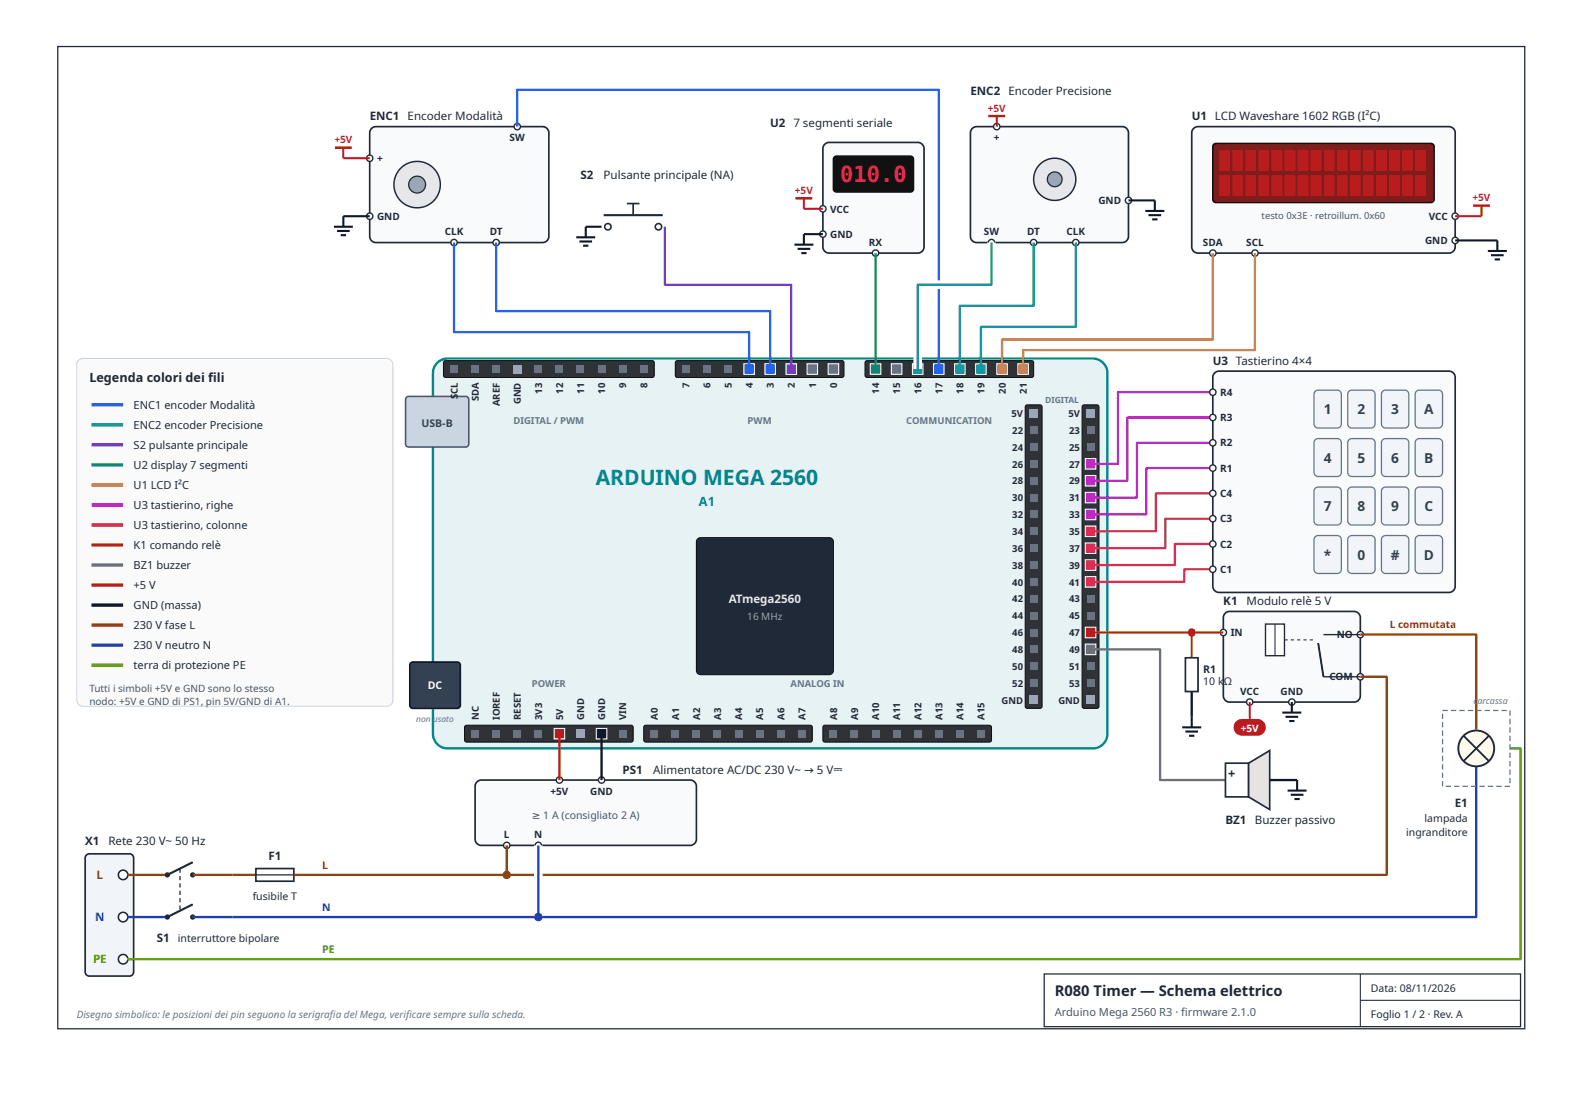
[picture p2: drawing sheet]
<svg xmlns="http://www.w3.org/2000/svg" width="297mm" height="210mm" viewBox="0 0 297 210" stroke-linecap="round" stroke-linejoin="round" font-family="sans-serif">
<path d="M10.8 8.7h275.5v184.4h-275.5z" fill="none" stroke="#1f2937" stroke-width=".24"/>
<path d="M82.1 68.1l.9-.6 1.1-.2h121a2.77 2.77 0 0 1 2.8 2.8v67.6a2.77 2.77 0 0 1-2.8 2.8h-121a2.77 2.77 0 0 1-2.8-2.8v-67.6l.2-1.1z" fill="#e6f2f3"/>
<path d="M82.1 68.1l.9-.6 1.1-.2h121a2.77 2.77 0 0 1 2.8 2.8v67.6a2.77 2.77 0 0 1-2.8 2.8h-121a2.77 2.77 0 0 1-2.8-2.8v-67.6l.2-1.1z" fill="none" stroke="#00878f" stroke-width=".44"/>
<path d="M76.3 74.6l.4-.2h10.7a.59 .59 0 0 1 .6 .6v8.3a.59 .59 0 0 1-.6 .6h-10.7a.59 .59 0 0 1-.6-.6v-8.3z" fill="#cbd5e1"/>
<path d="M76.3 74.6l.4-.2h10.7a.59 .59 0 0 1 .6 .6v8.3a.59 .59 0 0 1-.6 .6h-10.7a.59 .59 0 0 1-.6-.6v-8.3z" fill="none" stroke="#475569" stroke-width=".3"/>
<path d="M77.1 124.5l.4-.2h8.3a.59 .59 0 0 1 .6 .6v7.5a.59 .59 0 0 1-.6 .6h-8.3a.59 .59 0 0 1-.6-.6v-7.5z" fill="#334155"/>
<path d="M77.1 124.5l.4-.2h8.3a.59 .59 0 0 1 .6 .6v7.5a.59 .59 0 0 1-.6 .6h-8.3a.59 .59 0 0 1-.6-.6v-7.5z" fill="none" stroke="#0f172a" stroke-width=".3"/>
<path d="M131 101.2l.5-.3h24.2a.79 .79 0 0 1 .8 .8v24.2a.79 .79 0 0 1-.8 .8h-24.2a.79 .79 0 0 1-.8-.8v-24.2z" fill="#1f2937"/>
<path d="M131 101.2l.5-.3h24.2a.79 .79 0 0 1 .8 .8v24.2a.79 .79 0 0 1-.8 .8h-24.2a.79 .79 0 0 1-.8-.8v-24.2z" fill="none" stroke="#111" stroke-width=".2"/>
<path d="M83.4 67.8l.3-.1h38.7l.4 .3v2.5l-.1 .2-.3 .2h-38.7l-.3-.2-.1-.2v-2.4z" fill="#2f3337"/>
<path d="M83.4 67.8l.3-.1h38.7l.4 .3v2.5l-.1 .2-.3 .2h-38.7l-.3-.2-.1-.2v-2.4z" fill="none" stroke="#111" stroke-width=".2"/>
<path d="M126.9 67.8l.3-.1h30.9l.3 .3v2.5l-.1 .2-.2 .2h-30.9l-.3-.2-.1-.2v-2.4z" fill="#2f3337"/>
<path d="M126.9 67.8l.3-.1h30.9l.3 .3v2.5l-.1 .2-.2 .2h-30.9l-.3-.2-.1-.2v-2.4z" fill="none" stroke="#111" stroke-width=".2"/>
<path d="M162.5 67.8l.3-.1h30.9l.4 .3v2.5l-.2 .2-.2 .2h-30.9l-.3-.2-.1-.2v-2.4z" fill="#2f3337"/>
<path d="M162.5 67.8l.3-.1h30.9l.4 .3v2.5l-.2 .2-.2 .2h-30.9l-.3-.2-.1-.2v-2.4z" fill="none" stroke="#111" stroke-width=".2"/>
<path d="M87.3 136.3l.3-.1h30.9l.4 .3v2.4l-.1 .3-.3 .1h-30.9l-.3-.1-.1-.3v-2.3z" fill="#2f3337"/>
<path d="M87.3 136.3l.3-.1h30.9l.4 .3v2.4l-.1 .3-.3 .1h-30.9l-.3-.1-.1-.3v-2.3z" fill="none" stroke="#111" stroke-width=".2"/>
<path d="M121 136.3l.2-.1h30.9l.4 .3v2.4l-.1 .3-.3 .1h-30.9l-.2-.1-.1-.3v-2.3z" fill="#2f3337"/>
<path d="M121 136.3l.2-.1h30.9l.4 .3v2.4l-.1 .3-.3 .1h-30.9l-.2-.1-.1-.3v-2.3z" fill="none" stroke="#111" stroke-width=".2"/>
<path d="M154.6 136.3l.3-.1h30.9l.3 .3v2.4l-.1 .3-.2 .1h-30.9l-.3-.1-.1-.3v-2.3z" fill="#2f3337"/>
<path d="M154.6 136.3l.3-.1h30.9l.3 .3v2.4l-.1 .3-.2 .1h-30.9l-.3-.1-.1-.3v-2.3z" fill="none" stroke="#111" stroke-width=".2"/>
<path d="M192.6 76.1l.3-.1h2.3l.3 .1 .1 .3v56.2l-.1 .3-.3 .1h-2.4l-.3-.4v-56.2z" fill="#2f3337"/>
<path d="M192.6 76.1l.3-.1h2.3l.3 .1 .1 .3v56.2l-.1 .3-.3 .1h-2.4l-.3-.4v-56.2z" fill="none" stroke="#111" stroke-width=".2"/>
<path d="M203.3 76.1l.3-.1h2.3l.3 .1 .1 .3v56.2l-.1 .3-.3 .1h-2.4l-.3-.4v-56.2z" fill="#2f3337"/>
<path d="M203.3 76.1l.3-.1h2.3l.3 .1 .1 .3v56.2l-.1 .3-.3 .1h-2.4l-.3-.4v-56.2z" fill="none" stroke="#111" stroke-width=".2"/>
<g fill="#6b7280">
<path d="M84.5 68.6h1.4v1.4h-1.4z"/>
<path d="M88.5 68.6h1.4v1.4h-1.4z"/>
<path d="M92.5 68.6h1.3v1.4h-1.3z"/>
</g>
<path d="M96.3 68.5h1.6v1.6h-1.6z" fill="#9ca3af"/>
<g fill="#6b7280">
<path d="M100.4 68.6h1.4v1.4h-1.4z"/>
<path d="M104.3 68.6h1.4v1.4h-1.4z"/>
<path d="M108.3 68.6h1.4v1.4h-1.4z"/>
<path d="M112.2 68.6h1.4v1.4h-1.4z"/>
<path d="M116.2 68.6h1.4v1.4h-1.4z"/>
<path d="M120.2 68.6h1.3v1.4h-1.3z"/>
<path d="M128.1 68.6h1.4v1.4h-1.4z"/>
<path d="M132 68.6h1.4v1.4h-1.4z"/>
<path d="M136 68.6h1.4v1.4h-1.4z"/>
</g>
<path d="M139.6 68.3h2v2h-2z" fill="#2563eb"/>
<path d="M139.6 68.3h2v2h-2z" fill="none" stroke="#fff" stroke-width=".2"/>
<path d="M143.6 68.3h2v2h-2z" fill="#2563eb"/>
<path d="M143.6 68.3h2v2h-2z" fill="none" stroke="#fff" stroke-width=".2"/>
<path d="M147.6 68.3h1.9v2h-1.9z" fill="#7c3aed"/>
<path d="M147.6 68.3h1.9v2h-1.9z" fill="none" stroke="#fff" stroke-width=".2"/>
<path d="M151.5 68.3h2v2h-2z" fill="#6b7280"/>
<path d="M151.5 68.3h2v2h-2z" fill="none" stroke="#fff" stroke-width=".2"/>
<path d="M155.5 68.3h2v2h-2z" fill="#6b7280"/>
<path d="M155.5 68.3h2v2h-2z" fill="none" stroke="#fff" stroke-width=".2"/>
<path d="M163.4 68.3h2v2h-2z" fill="#16a34a"/>
<path d="M163.4 68.3h2v2h-2z" fill="none" stroke="#fff" stroke-width=".2"/>
<path d="M167.3 68.3h2v2h-2z" fill="#6b7280"/>
<path d="M167.3 68.3h2v2h-2z" fill="none" stroke="#fff" stroke-width=".2"/>
<path d="M171.3 68.3h2v2h-2z" fill="#0891b2"/>
<path d="M171.3 68.3h2v2h-2z" fill="none" stroke="#fff" stroke-width=".2"/>
<path d="M175.3 68.3h1.9v2h-1.9z" fill="#2563eb"/>
<path d="M175.3 68.3h1.9v2h-1.9z" fill="none" stroke="#fff" stroke-width=".2"/>
<path d="M179.2 68.3h2v2h-2z" fill="#0891b2"/>
<path d="M179.2 68.3h2v2h-2z" fill="none" stroke="#fff" stroke-width=".2"/>
<path d="M183.2 68.3h2v2h-2z" fill="#0891b2"/>
<path d="M183.2 68.3h2v2h-2z" fill="none" stroke="#fff" stroke-width=".2"/>
<path d="M187.1 68.3h2v2h-2z" fill="#ca8a04"/>
<path d="M187.1 68.3h2v2h-2z" fill="none" stroke="#fff" stroke-width=".2"/>
<path d="M191.1 68.3h2v2h-2z" fill="#ca8a04"/>
<path d="M191.1 68.3h2v2h-2z" fill="none" stroke="#fff" stroke-width=".2"/>
<g fill="#6b7280">
<path d="M88.5 137h1.4v1.4h-1.4z"/>
<path d="M92.5 137h1.3v1.4h-1.3z"/>
<path d="M96.4 137h1.4v1.4h-1.4z"/>
<path d="M100.4 137h1.4v1.4h-1.4z"/>
</g>
<path d="M104 136.7h2v2h-2z" fill="#dc2626"/>
<path d="M104 136.7h2v2h-2z" fill="none" stroke="#fff" stroke-width=".2"/>
<path d="M108.2 136.9h1.6v1.6h-1.6z" fill="#9ca3af"/>
<path d="M111.9 136.7h2v2h-2z" fill="#111827"/>
<path d="M111.9 136.7h2v2h-2z" fill="none" stroke="#fff" stroke-width=".2"/>
<g fill="#6b7280">
<path d="M116.2 137h1.4v1.4h-1.4z"/>
<path d="M122.1 137h1.4v1.4h-1.4z"/>
<path d="M126.1 137h1.4v1.4h-1.4z"/>
<path d="M130.1 137h1.3v1.4h-1.3z"/>
<path d="M134 137h1.4v1.4h-1.4z"/>
<path d="M138 137h1.4v1.4h-1.4z"/>
<path d="M141.9 137h1.4v1.4h-1.4z"/>
<path d="M145.9 137h1.4v1.4h-1.4z"/>
<path d="M149.8 137h1.4v1.4h-1.4z"/>
<path d="M155.8 137h1.4v1.4h-1.4z"/>
<path d="M159.7 137h1.4v1.4h-1.4z"/>
<path d="M163.7 137h1.4v1.4h-1.4z"/>
<path d="M167.6 137h1.4v1.4h-1.4z"/>
<path d="M171.6 137h1.4v1.4h-1.4z"/>
<path d="M175.6 137h1.3v1.4h-1.3z"/>
<path d="M179.5 137h1.4v1.4h-1.4z"/>
<path d="M183.5 137h1.4v1.4h-1.4z"/>
</g>
<g fill="#9ca3af">
<path d="M193.3 76.8h1.6v1.6h-1.6z"/>
<path d="M204 76.8h1.5v1.6h-1.5z"/>
</g>
<g fill="#6b7280">
<path d="M193.4 80.1h1.4v1.3h-1.4z"/>
<path d="M204.1 80.1h1.3v1.3h-1.3z"/>
<path d="M193.4 83.2h1.4v1.4h-1.4z"/>
<path d="M204.1 83.2h1.3v1.4h-1.3z"/>
<path d="M193.4 86.4h1.4v1.4h-1.4z"/>
</g>
<path d="M203.8 86.1h1.9v2h-1.9z" fill="#c026d3"/>
<path d="M203.8 86.1h1.9v2h-1.9z" fill="none" stroke="#fff" stroke-width=".2"/>
<path d="M193.4 89.6h1.4v1.3h-1.4z" fill="#6b7280"/>
<path d="M203.8 89.3h1.9v1.9h-1.9z" fill="#c026d3"/>
<path d="M203.8 89.3h1.9v1.9h-1.9z" fill="none" stroke="#fff" stroke-width=".2"/>
<path d="M193.4 92.7h1.4v1.4h-1.4z" fill="#6b7280"/>
<path d="M203.8 92.4h1.9v2h-1.9z" fill="#c026d3"/>
<path d="M203.8 92.4h1.9v2h-1.9z" fill="none" stroke="#fff" stroke-width=".2"/>
<path d="M193.4 95.9h1.4v1.4h-1.4z" fill="#6b7280"/>
<path d="M203.8 95.6h1.9v2h-1.9z" fill="#c026d3"/>
<path d="M203.8 95.6h1.9v2h-1.9z" fill="none" stroke="#fff" stroke-width=".2"/>
<path d="M193.4 99.1h1.4v1.3h-1.4z" fill="#6b7280"/>
<path d="M203.8 98.8h1.9v1.9h-1.9z" fill="#db2777"/>
<path d="M203.8 98.8h1.9v1.9h-1.9z" fill="none" stroke="#fff" stroke-width=".2"/>
<path d="M193.4 102.2h1.4v1.4h-1.4z" fill="#6b7280"/>
<path d="M203.8 101.9h1.9v2h-1.9z" fill="#db2777"/>
<path d="M203.8 101.9h1.9v2h-1.9z" fill="none" stroke="#fff" stroke-width=".2"/>
<path d="M193.4 105.4h1.4v1.4h-1.4z" fill="#6b7280"/>
<path d="M203.8 105.1h1.9v2h-1.9z" fill="#db2777"/>
<path d="M203.8 105.1h1.9v2h-1.9z" fill="none" stroke="#fff" stroke-width=".2"/>
<path d="M193.4 108.6h1.4v1.3h-1.4z" fill="#6b7280"/>
<path d="M203.8 108.3h1.9v1.9h-1.9z" fill="#db2777"/>
<path d="M203.8 108.3h1.9v1.9h-1.9z" fill="none" stroke="#fff" stroke-width=".2"/>
<g fill="#6b7280">
<path d="M193.4 111.7h1.4v1.4h-1.4z"/>
<path d="M204.1 111.7h1.3v1.4h-1.3z"/>
<path d="M193.4 114.9h1.4v1.4h-1.4z"/>
<path d="M204.1 114.9h1.3v1.4h-1.3z"/>
<path d="M193.4 118.1h1.4v1.3h-1.4z"/>
</g>
<path d="M203.8 117.8h1.9v1.9h-1.9z" fill="#ea580c"/>
<path d="M203.8 117.8h1.9v1.9h-1.9z" fill="none" stroke="#fff" stroke-width=".2"/>
<path d="M193.4 121.2h1.4v1.4h-1.4z" fill="#6b7280"/>
<path d="M203.8 120.9h1.9v2h-1.9z" fill="#78716c"/>
<path d="M203.8 120.9h1.9v2h-1.9z" fill="none" stroke="#fff" stroke-width=".2"/>
<g fill="#6b7280">
<path d="M193.4 124.4h1.4v1.4h-1.4z"/>
<path d="M204.1 124.4h1.3v1.4h-1.3z"/>
<path d="M193.4 127.5h1.4v1.4h-1.4z"/>
<path d="M204.1 127.5h1.3v1.4h-1.3z"/>
</g>
<g fill="#9ca3af">
<path d="M193.3 130.6h1.6v1.6h-1.6z"/>
<path d="M204 130.6h1.5v1.6h-1.5z"/>
</g>
<path d="M69.8 24.1l.8-.3h31.3a1.19 1.19 0 0 1 1.1 1.2v19.3a1.19 1.19 0 0 1-1.1 1.2h-31.3a1.19 1.19 0 0 1-1.2-1.2v-19.3z" fill="#f8fafc"/>
<path d="M69.8 24.1l.8-.3h31.3a1.19 1.19 0 0 1 1.1 1.2v19.3a1.19 1.19 0 0 1-1.1 1.2h-31.3a1.19 1.19 0 0 1-1.2-1.2v-19.3z" fill="none" stroke="#1f2937" stroke-width=".32"/>
<circle cx="78.3" cy="34.7" r="4.4" fill="#e5e7eb"/>
<circle cx="78.3" cy="34.7" r="4.4" fill="none" stroke="#1f2937" stroke-width=".28"/>
<circle cx="78.3" cy="34.7" r="1.58" fill="#9ca3af"/>
<circle cx="78.3" cy="34.7" r="1.58" fill="none" stroke="#1f2937" stroke-width=".24"/>
<circle cx="85.2" cy="45.5" r=".59" fill="#fff"/>
<circle cx="85.2" cy="45.5" r=".59" fill="none" stroke="#1f2937" stroke-width=".26"/>
<circle cx="93.2" cy="45.5" r=".59" fill="#fff"/>
<circle cx="93.2" cy="45.5" r=".59" fill="none" stroke="#1f2937" stroke-width=".26"/>
<circle cx="97.1" cy="23.8" r=".59" fill="#fff"/>
<circle cx="97.1" cy="23.8" r=".59" fill="none" stroke="#1f2937" stroke-width=".26"/>
<circle cx="69.4" cy="29.7" r=".59" fill="#fff"/>
<circle cx="69.4" cy="29.7" r=".59" fill="none" stroke="#1f2937" stroke-width=".26"/>
<circle cx="69.4" cy="40.6" r=".59" fill="#fff"/>
<circle cx="69.4" cy="40.6" r=".59" fill="none" stroke="#1f2937" stroke-width=".26"/>
<path d="M64.5 27.7v2h4.9" fill="none" stroke="#dc2626" stroke-width=".4"/>
<path d="M62.9 27.7h3.1" fill="none" stroke="#dc2626" stroke-width=".47"/>
<path d="M62.7 42.6h3.5M63.3 43.4h2.4M64 44.2h1M69.4 40.6h-4.9v2" fill="none" stroke="#111827" stroke-width=".4"/>
<path d="M97.1 23.8v-7h79.2v52.5M85.2 45.5v16.9h55.4v6.9M93.2 45.5v12.9h51.4v10.9" fill="none" stroke="#2563eb" stroke-width=".44"/>
<path d="M124.8 42.6v10.9h23.8v15.8" fill="none" stroke="#7c3aed" stroke-width=".44"/>
<circle cx="114.1" cy="42.6" r=".59" fill="#fff"/>
<circle cx="114.1" cy="42.6" r=".59" fill="none" stroke="#1f2937" stroke-width=".3"/>
<circle cx="123.6" cy="42.6" r=".59" fill="#fff"/>
<circle cx="123.6" cy="42.6" r=".59" fill="none" stroke="#1f2937" stroke-width=".3"/>
<path d="M113.3 40.4h11.1" fill="none" stroke="#1f2937" stroke-width=".4"/>
<path d="M117.7 38.2h2.4M118.9 38.2v2.2" fill="none" stroke="#1f2937" stroke-width=".32"/>
<path d="M108.2 44.5h3.6M108.8 45.3h2.4M109.5 46.1h1M112.9 42.6h-2.9v1.9" fill="none" stroke="#111827" stroke-width=".4"/>
<path d="M154.8 27.1l.9-.4h16.6a1.19 1.19 0 0 1 1.2 1.2v18.4a1.19 1.19 0 0 1-1.2 1.2h-16.6a1.19 1.19 0 0 1-1.2-1.2v-18.4z" fill="#f8fafc"/>
<path d="M154.8 27.1l.9-.4h16.6a1.19 1.19 0 0 1 1.2 1.2v18.4a1.19 1.19 0 0 1-1.2 1.2h-16.6a1.19 1.19 0 0 1-1.2-1.2v-18.4z" fill="none" stroke="#1f2937" stroke-width=".32"/>
<path d="M156.6 29.5l.5-.2h13.8a.59 .59 0 0 1 .6 .6v5.5a.59 .59 0 0 1-.6 .6h-13.8a.59 .59 0 0 1-.6-.6v-5.5z" fill="#111"/>
<path d="M156.6 29.5l.5-.2h13.8a.59 .59 0 0 1 .6 .6v5.5a.59 .59 0 0 1-.6 .6h-13.8a.59 .59 0 0 1-.6-.6v-5.5z" fill="none" stroke="#111" stroke-width=".3"/>
<circle cx="164.4" cy="47.5" r=".59" fill="#fff"/>
<circle cx="164.4" cy="47.5" r=".59" fill="none" stroke="#1f2937" stroke-width=".26"/>
<circle cx="154.5" cy="39.2" r=".59" fill="#fff"/>
<circle cx="154.5" cy="39.2" r=".59" fill="none" stroke="#1f2937" stroke-width=".26"/>
<circle cx="154.5" cy="44" r=".59" fill="#fff"/>
<circle cx="154.5" cy="44" r=".59" fill="none" stroke="#1f2937" stroke-width=".26"/>
<path d="M150.9 37.2v2h3.6" fill="none" stroke="#dc2626" stroke-width=".4"/>
<path d="M149.3 37.2h3.2" fill="none" stroke="#dc2626" stroke-width=".47"/>
<path d="M149.1 45.9h3.6M149.7 46.7h2.4M150.4 47.5h1M154.5 44h-3.6v1.9" fill="none" stroke="#111827" stroke-width=".4"/>
<path d="M164.4 47.5v21.8" fill="none" stroke="#16a34a" stroke-width=".44"/>
<path d="M182.5 24.1l.9-.3h27.3a1.19 1.19 0 0 1 1.2 1.2v19.3a1.19 1.19 0 0 1-1.2 1.2h-27.3a1.19 1.19 0 0 1-1.2-1.2v-19.3z" fill="#f8fafc"/>
<path d="M182.5 24.1l.9-.3h27.3a1.19 1.19 0 0 1 1.2 1.2v19.3a1.19 1.19 0 0 1-1.2 1.2h-27.3a1.19 1.19 0 0 1-1.2-1.2v-19.3z" fill="none" stroke="#1f2937" stroke-width=".32"/>
<circle cx="198" cy="33.7" r="4" fill="#e5e7eb"/>
<circle cx="198" cy="33.7" r="4" fill="none" stroke="#1f2937" stroke-width=".28"/>
<circle cx="198" cy="33.7" r="1.39" fill="#9ca3af"/>
<circle cx="198" cy="33.7" r="1.39" fill="none" stroke="#1f2937" stroke-width=".24"/>
<circle cx="186.1" cy="45.5" r=".59" fill="#fff"/>
<circle cx="186.1" cy="45.5" r=".59" fill="none" stroke="#1f2937" stroke-width=".26"/>
<circle cx="194.1" cy="45.5" r=".59" fill="#fff"/>
<circle cx="194.1" cy="45.5" r=".59" fill="none" stroke="#1f2937" stroke-width=".26"/>
<circle cx="202" cy="45.5" r=".59" fill="#fff"/>
<circle cx="202" cy="45.5" r=".59" fill="none" stroke="#1f2937" stroke-width=".26"/>
<circle cx="187.1" cy="23.8" r=".59" fill="#fff"/>
<circle cx="187.1" cy="23.8" r=".59" fill="none" stroke="#1f2937" stroke-width=".26"/>
<circle cx="211.9" cy="37.6" r=".59" fill="#fff"/>
<circle cx="211.9" cy="37.6" r=".59" fill="none" stroke="#1f2937" stroke-width=".26"/>
<path d="M187.1 21.8v2" fill="none" stroke="#dc2626" stroke-width=".4"/>
<path d="M185.6 21.8h3.1" fill="none" stroke="#dc2626" stroke-width=".47"/>
<path d="M211.9 37.6h4.9v2M215 39.6h3.6M215.6 40.4h2.4M216.3 41.2h1" fill="none" stroke="#111827" stroke-width=".4"/>
<path d="M186.1 45.5v8h-13.8v15.8" fill="none" stroke="#fff" stroke-width="1.6" stroke-linecap="butt"/>
<path d="M186.1 45.5v8h-13.8v15.8M194.1 45.5v11.9h-13.9v11.9M202 45.5v15.9h-17.8v7.9" fill="none" stroke="#0891b2" stroke-width=".44"/>
<path d="M224.1 24.1l.8-.3h47.1a1.19 1.19 0 0 1 1.2 1.2v21.3a1.19 1.19 0 0 1-1.2 1.2h-47.1a1.19 1.19 0 0 1-1.2-1.2v-21.3z" fill="#f8fafc"/>
<path d="M224.1 24.1l.8-.3h47.1a1.19 1.19 0 0 1 1.2 1.2v21.3a1.19 1.19 0 0 1-1.2 1.2h-47.1a1.19 1.19 0 0 1-1.2-1.2v-21.3z" fill="none" stroke="#1f2937" stroke-width=".32"/>
<path d="M227.9 27.1l.4-.2h40.4a.59 .59 0 0 1 .5 .6v9.9a.59 .59 0 0 1-.5 .6h-40.4a.59 .59 0 0 1-.6-.6v-9.9z" fill="#7f1d1d"/>
<path d="M227.9 27.1l.4-.2h40.4a.59 .59 0 0 1 .5 .6v9.9a.59 .59 0 0 1-.5 .6h-40.4a.59 .59 0 0 1-.6-.6v-9.9z" fill="none" stroke="#111" stroke-width=".3"/>
<g fill="#b91c1c">
<path d="M228.9 28.2l1.8-.1 .2 .1v3.7l-.1 .2h-1.7l-.2-.1z"/>
<path d="M231.4 28.2l1.8-.1 .2 .1v3.7l-.1 .2h-1.8l-.1-.1z"/>
<path d="M233.8 28.2l1.8-.1 .2 .1v3.7l-.1 .2h-1.7l-.2-.1z"/>
<path d="M236.3 28.2l1.8-.1 .2 .1v3.7l-.1 .2h-1.8l-.1-.1z"/>
<path d="M238.8 28.2l1.8-.1 .1 .1 .1 3.7-.2 .2h-1.7l-.2-.1z"/>
<path d="M241.2 28.2l1.8-.1 .2 .1v3.7l-.1 .2h-1.8l-.1-.1z"/>
<path d="M243.7 28.2l1.8-.1 .1 .1 .1 3.7-.2 .2h-1.7l-.2-.1z"/>
<path d="M246.1 28.2l1.8-.1 .2 .1v3.7l-.1 .2h-1.7l-.2-.1z"/>
<path d="M248.6 28.2l1.8-.1 .2 .1v3.7l-.2 .2h-1.7l-.2-.1z"/>
<path d="M251 28.2l1.8-.1 .2 .1v3.7l-.1 .2h-1.7l-.2-.1z"/>
<path d="M253.5 28.2l1.8-.1 .2 .1v3.7l-.1 .2h-1.8l-.2-.1z"/>
<path d="M255.9 28.2l1.8-.1 .2 .1v3.7l-.1 .2h-1.7l-.2-.1z"/>
<path d="M258.4 28.2l1.8-.1 .2 .1v3.7l-.1 .2h-1.8l-.2-.1z"/>
<path d="M260.8 28.2l1.8-.1 .2 .1v3.7l-.1 .2h-1.7l-.2-.1z"/>
<path d="M263.3 28.2l1.8-.1 .2 .1v3.7l-.1 .2h-1.8l-.2-.1z"/>
<path d="M265.7 28.2l1.8-.1 .2 .1v3.7l-.1 .2h-1.7l-.2-.1z"/>
<path d="M228.9 32.9h1.8l.2 .1v3.6l-.1 .2h-1.7l-.2-.1z"/>
<path d="M231.4 32.9h1.8l.2 .1v3.6l-.1 .2h-1.8l-.1-.1z"/>
<path d="M233.8 32.9h1.8l.2 .1v3.6l-.1 .2h-1.7l-.2-.1z"/>
<path d="M236.3 32.9h1.8l.2 .1v3.6l-.1 .2h-1.8l-.1-.1z"/>
<path d="M238.8 32.9h1.8l.1 .1 .1 3.6-.2 .2h-1.7l-.2-.1z"/>
<path d="M241.2 32.9h1.8l.2 .1v3.6l-.1 .2h-1.8l-.1-.1z"/>
<path d="M243.7 32.9h1.8l.1 .1 .1 3.6-.2 .2h-1.7l-.2-.1z"/>
<path d="M246.1 32.9h1.8l.2 .1v3.6l-.1 .2h-1.7l-.2-.1z"/>
<path d="M248.6 32.9h1.8l.2 .1v3.6l-.2 .2h-1.7l-.2-.1z"/>
<path d="M251 32.9h1.8l.2 .1v3.6l-.1 .2h-1.7l-.2-.1z"/>
<path d="M253.5 32.9h1.8l.2 .1v3.6l-.1 .2h-1.8l-.2-.1z"/>
<path d="M255.9 32.9h1.8l.2 .1v3.6l-.1 .2h-1.7l-.2-.1z"/>
<path d="M258.4 32.9h1.8l.2 .1v3.6l-.1 .2h-1.8l-.2-.1z"/>
<path d="M260.8 32.9h1.8l.2 .1v3.6l-.1 .2h-1.7l-.2-.1z"/>
<path d="M263.3 32.9h1.8l.2 .1v3.6l-.1 .2h-1.8l-.2-.1z"/>
<path d="M265.7 32.9h1.8l.2 .1v3.6l-.1 .2h-1.7l-.2-.1z"/>
</g>
<circle cx="227.7" cy="47.5" r=".59" fill="#fff"/>
<circle cx="227.7" cy="47.5" r=".59" fill="none" stroke="#1f2937" stroke-width=".26"/>
<circle cx="235.6" cy="47.5" r=".59" fill="#fff"/>
<circle cx="235.6" cy="47.5" r=".59" fill="none" stroke="#1f2937" stroke-width=".26"/>
<circle cx="273.2" cy="40.6" r=".59" fill="#fff"/>
<circle cx="273.2" cy="40.6" r=".59" fill="none" stroke="#1f2937" stroke-width=".26"/>
<circle cx="273.2" cy="45.1" r=".59" fill="#fff"/>
<circle cx="273.2" cy="45.1" r=".59" fill="none" stroke="#1f2937" stroke-width=".26"/>
<path d="M278.1 38.6v2h-4.9" fill="none" stroke="#dc2626" stroke-width=".4"/>
<path d="M276.6 38.6h3.1" fill="none" stroke="#dc2626" stroke-width=".47"/>
<path d="M273.2 45.1h7.9v2M279.3 47.1h3.6M279.9 47.9h2.4M280.6 48.7h1" fill="none" stroke="#111827" stroke-width=".4"/>
<path d="M227.7 47.5v16.2h-39.6v5.6M235.6 47.5v18.2h-43.5v3.6" fill="none" stroke="#ca8a04" stroke-width=".44"/>
<path d="M228 70l.9-.3h43.1a1.19 1.19 0 0 1 1.2 1.2v39.1a1.19 1.19 0 0 1-1.2 1.2h-43.1a1.19 1.19 0 0 1-1.2-1.2v-39.1z" fill="#f8fafc"/>
<path d="M228 70l.9-.3h43.1a1.19 1.19 0 0 1 1.2 1.2v39.1a1.19 1.19 0 0 1-1.2 1.2h-43.1a1.19 1.19 0 0 1-1.2-1.2v-39.1z" fill="none" stroke="#1f2937" stroke-width=".32"/>
<path d="M246.9 73.5l.6-.3h3.5a.79 .79 0 0 1 .8 .8v5.6a.79 .79 0 0 1-.8 .8h-3.5a.79 .79 0 0 1-.8-.8v-5.6z" fill="#f1f5f9"/>
<path d="M246.9 73.5l.6-.3h3.5a.79 .79 0 0 1 .8 .8v5.6a.79 .79 0 0 1-.8 .8h-3.5a.79 .79 0 0 1-.8-.8v-5.6z" fill="none" stroke="#64748b" stroke-width=".24"/>
<path d="M253.3 73.5l.5-.3h3.6a.79 .79 0 0 1 .8 .8v5.6a.79 .79 0 0 1-.8 .8h-3.6a.79 .79 0 0 1-.8-.8v-5.6z" fill="#f1f5f9"/>
<path d="M253.3 73.5l.5-.3h3.6a.79 .79 0 0 1 .8 .8v5.6a.79 .79 0 0 1-.8 .8h-3.6a.79 .79 0 0 1-.8-.8v-5.6z" fill="none" stroke="#64748b" stroke-width=".24"/>
<path d="M259.6 73.5l.5-.3h3.6a.79 .79 0 0 1 .8 .8v5.6a.79 .79 0 0 1-.8 .8h-3.6a.79 .79 0 0 1-.7-.8v-5.6z" fill="#f1f5f9"/>
<path d="M259.6 73.5l.5-.3h3.6a.79 .79 0 0 1 .8 .8v5.6a.79 .79 0 0 1-.8 .8h-3.6a.79 .79 0 0 1-.7-.8v-5.6z" fill="none" stroke="#64748b" stroke-width=".24"/>
<path d="M265.9 73.5l.6-.3h3.5a.79 .79 0 0 1 .8 .8v5.6a.79 .79 0 0 1-.8 .8h-3.5a.79 .79 0 0 1-.8-.8v-5.6z" fill="#f1f5f9"/>
<path d="M265.9 73.5l.6-.3h3.5a.79 .79 0 0 1 .8 .8v5.6a.79 .79 0 0 1-.8 .8h-3.5a.79 .79 0 0 1-.8-.8v-5.6z" fill="none" stroke="#64748b" stroke-width=".24"/>
<path d="M246.9 82.6l.6-.3h3.5a.79 .79 0 0 1 .8 .8v5.6a.79 .79 0 0 1-.8 .8h-3.5a.79 .79 0 0 1-.8-.8v-5.6z" fill="#f1f5f9"/>
<path d="M246.9 82.6l.6-.3h3.5a.79 .79 0 0 1 .8 .8v5.6a.79 .79 0 0 1-.8 .8h-3.5a.79 .79 0 0 1-.8-.8v-5.6z" fill="none" stroke="#64748b" stroke-width=".24"/>
<path d="M253.3 82.6l.5-.3h3.6a.79 .79 0 0 1 .8 .8v5.6a.79 .79 0 0 1-.8 .8h-3.6a.79 .79 0 0 1-.8-.8v-5.6z" fill="#f1f5f9"/>
<path d="M253.3 82.6l.5-.3h3.6a.79 .79 0 0 1 .8 .8v5.6a.79 .79 0 0 1-.8 .8h-3.6a.79 .79 0 0 1-.8-.8v-5.6z" fill="none" stroke="#64748b" stroke-width=".24"/>
<path d="M259.6 82.6l.5-.3h3.6a.79 .79 0 0 1 .8 .8v5.6a.79 .79 0 0 1-.8 .8h-3.6a.79 .79 0 0 1-.7-.8v-5.6z" fill="#f1f5f9"/>
<path d="M259.6 82.6l.5-.3h3.6a.79 .79 0 0 1 .8 .8v5.6a.79 .79 0 0 1-.8 .8h-3.6a.79 .79 0 0 1-.7-.8v-5.6z" fill="none" stroke="#64748b" stroke-width=".24"/>
<path d="M265.9 82.6l.6-.3h3.5a.79 .79 0 0 1 .8 .8v5.6a.79 .79 0 0 1-.8 .8h-3.5a.79 .79 0 0 1-.8-.8v-5.6z" fill="#f1f5f9"/>
<path d="M265.9 82.6l.6-.3h3.5a.79 .79 0 0 1 .8 .8v5.6a.79 .79 0 0 1-.8 .8h-3.5a.79 .79 0 0 1-.8-.8v-5.6z" fill="none" stroke="#64748b" stroke-width=".24"/>
<path d="M246.9 91.7l.6-.3h3.5a.79 .79 0 0 1 .8 .8v5.6a.79 .79 0 0 1-.8 .8h-3.5a.79 .79 0 0 1-.8-.8v-5.6z" fill="#f1f5f9"/>
<path d="M246.9 91.7l.6-.3h3.5a.79 .79 0 0 1 .8 .8v5.6a.79 .79 0 0 1-.8 .8h-3.5a.79 .79 0 0 1-.8-.8v-5.6z" fill="none" stroke="#64748b" stroke-width=".24"/>
<path d="M253.3 91.7l.5-.3h3.6a.79 .79 0 0 1 .8 .8v5.6a.79 .79 0 0 1-.8 .8h-3.6a.79 .79 0 0 1-.8-.8v-5.6z" fill="#f1f5f9"/>
<path d="M253.3 91.7l.5-.3h3.6a.79 .79 0 0 1 .8 .8v5.6a.79 .79 0 0 1-.8 .8h-3.6a.79 .79 0 0 1-.8-.8v-5.6z" fill="none" stroke="#64748b" stroke-width=".24"/>
<path d="M259.6 91.7l.5-.3h3.6a.79 .79 0 0 1 .8 .8v5.6a.79 .79 0 0 1-.8 .8h-3.6a.79 .79 0 0 1-.7-.8v-5.6z" fill="#f1f5f9"/>
<path d="M259.6 91.7l.5-.3h3.6a.79 .79 0 0 1 .8 .8v5.6a.79 .79 0 0 1-.8 .8h-3.6a.79 .79 0 0 1-.7-.8v-5.6z" fill="none" stroke="#64748b" stroke-width=".24"/>
<path d="M265.9 91.7l.6-.3h3.5a.79 .79 0 0 1 .8 .8v5.6a.79 .79 0 0 1-.8 .8h-3.5a.79 .79 0 0 1-.8-.8v-5.6z" fill="#f1f5f9"/>
<path d="M265.9 91.7l.6-.3h3.5a.79 .79 0 0 1 .8 .8v5.6a.79 .79 0 0 1-.8 .8h-3.5a.79 .79 0 0 1-.8-.8v-5.6z" fill="none" stroke="#64748b" stroke-width=".24"/>
<path d="M246.9 100.8l.6-.3h3.5a.79 .79 0 0 1 .8 .8v5.6a.79 .79 0 0 1-.8 .8h-3.5a.79 .79 0 0 1-.8-.8v-5.6z" fill="#f1f5f9"/>
<path d="M246.9 100.8l.6-.3h3.5a.79 .79 0 0 1 .8 .8v5.6a.79 .79 0 0 1-.8 .8h-3.5a.79 .79 0 0 1-.8-.8v-5.6z" fill="none" stroke="#64748b" stroke-width=".24"/>
<path d="M253.3 100.8l.5-.3h3.6a.79 .79 0 0 1 .8 .8v5.6a.79 .79 0 0 1-.8 .8h-3.6a.79 .79 0 0 1-.8-.8v-5.6z" fill="#f1f5f9"/>
<path d="M253.3 100.8l.5-.3h3.6a.79 .79 0 0 1 .8 .8v5.6a.79 .79 0 0 1-.8 .8h-3.6a.79 .79 0 0 1-.8-.8v-5.6z" fill="none" stroke="#64748b" stroke-width=".24"/>
<path d="M259.6 100.8l.5-.3h3.6a.79 .79 0 0 1 .8 .8v5.6a.79 .79 0 0 1-.8 .8h-3.6a.79 .79 0 0 1-.7-.8v-5.6z" fill="#f1f5f9"/>
<path d="M259.6 100.8l.5-.3h3.6a.79 .79 0 0 1 .8 .8v5.6a.79 .79 0 0 1-.8 .8h-3.6a.79 .79 0 0 1-.7-.8v-5.6z" fill="none" stroke="#64748b" stroke-width=".24"/>
<path d="M265.9 100.8l.6-.3h3.5a.79 .79 0 0 1 .8 .8v5.6a.79 .79 0 0 1-.8 .8h-3.5a.79 .79 0 0 1-.8-.8v-5.6z" fill="#f1f5f9"/>
<path d="M265.9 100.8l.6-.3h3.5a.79 .79 0 0 1 .8 .8v5.6a.79 .79 0 0 1-.8 .8h-3.5a.79 .79 0 0 1-.8-.8v-5.6z" fill="none" stroke="#64748b" stroke-width=".24"/>
<path d="M227.7 73.6h-17.8v13.5h-5.2" fill="none" stroke="#c026d3" stroke-width=".44"/>
<circle cx="227.7" cy="73.6" r=".59" fill="#fff"/>
<circle cx="227.7" cy="73.6" r=".59" fill="none" stroke="#1f2937" stroke-width=".26"/>
<path d="M227.7 78.4h-16v11.9h-7" fill="none" stroke="#c026d3" stroke-width=".44"/>
<circle cx="227.7" cy="78.4" r=".59" fill="#fff"/>
<circle cx="227.7" cy="78.4" r=".59" fill="none" stroke="#1f2937" stroke-width=".26"/>
<path d="M227.7 83.1h-14.3v10.3h-8.7" fill="none" stroke="#c026d3" stroke-width=".44"/>
<circle cx="227.7" cy="83.1" r=".59" fill="#fff"/>
<circle cx="227.7" cy="83.1" r=".59" fill="none" stroke="#1f2937" stroke-width=".26"/>
<path d="M227.7 87.9h-12.5v8.7h-10.5" fill="none" stroke="#c026d3" stroke-width=".44"/>
<circle cx="227.7" cy="87.9" r=".59" fill="#fff"/>
<circle cx="227.7" cy="87.9" r=".59" fill="none" stroke="#1f2937" stroke-width=".26"/>
<path d="M227.7 92.6h-10.7v7.1h-12.3" fill="none" stroke="#db2777" stroke-width=".44"/>
<circle cx="227.7" cy="92.6" r=".59" fill="#fff"/>
<circle cx="227.7" cy="92.6" r=".59" fill="none" stroke="#1f2937" stroke-width=".26"/>
<path d="M227.7 97.4h-8.9v5.5h-14.1" fill="none" stroke="#db2777" stroke-width=".44"/>
<circle cx="227.7" cy="97.4" r=".59" fill="#fff"/>
<circle cx="227.7" cy="97.4" r=".59" fill="none" stroke="#1f2937" stroke-width=".26"/>
<path d="M227.7 102.1h-7.1v4h-15.9" fill="none" stroke="#db2777" stroke-width=".44"/>
<circle cx="227.7" cy="102.1" r=".59" fill="#fff"/>
<circle cx="227.7" cy="102.1" r=".59" fill="none" stroke="#1f2937" stroke-width=".26"/>
<path d="M227.7 106.9h-5.3v2.3h-17.7" fill="none" stroke="#db2777" stroke-width=".44"/>
<circle cx="227.7" cy="106.9" r=".59" fill="#fff"/>
<circle cx="227.7" cy="106.9" r=".59" fill="none" stroke="#1f2937" stroke-width=".26"/>
<path d="M230 115.1l.9-.3h23.3a1.19 1.19 0 0 1 1.2 1.2v14.6a1.19 1.19 0 0 1-1.2 1.2h-23.3a1.19 1.19 0 0 1-1.2-1.2v-14.6z" fill="#f8fafc"/>
<path d="M230 115.1l.9-.3h23.3a1.19 1.19 0 0 1 1.2 1.2v14.6a1.19 1.19 0 0 1-1.2 1.2h-23.3a1.19 1.19 0 0 1-1.2-1.2v-14.6z" fill="none" stroke="#1f2937" stroke-width=".32"/>
<circle cx="229.7" cy="118.7" r=".59" fill="#fff"/>
<circle cx="229.7" cy="118.7" r=".59" fill="none" stroke="#1f2937" stroke-width=".26"/>
<circle cx="234.6" cy="131.8" r=".59" fill="#fff"/>
<circle cx="234.6" cy="131.8" r=".59" fill="none" stroke="#1f2937" stroke-width=".26"/>
<circle cx="242.5" cy="131.8" r=".59" fill="#fff"/>
<circle cx="242.5" cy="131.8" r=".59" fill="none" stroke="#1f2937" stroke-width=".26"/>
<path d="M234.6 131.8v3.2" fill="none" stroke="#dc2626" stroke-width=".4"/>
<path d="M232.1 135.4l.9-.4h3.1a1.58 1.58 0 0 1 1.5 1.6 1.58 1.58 0 0 1-1.5 1.5h-2.9a1.58 1.58 0 0 1-1.5-.9 1.58 1.58 0 0 1 .4-1.8z" fill="#dc2626"/>
<path d="M240.8 133.8h3.5M241.3 134.6h2.4M242 135.4h1M242.5 131.8v2" fill="none" stroke="#111827" stroke-width=".4"/>
<path d="M237.6 117.2h3.5v5.9h-3.5z" fill="#fff"/>
<path d="M237.6 117.2h3.5v5.9h-3.5z" fill="none" stroke="#1f2937" stroke-width=".26"/>
<path d="M239.4 117.2v5.9" fill="none" stroke="#1f2937" stroke-width=".2"/>
<path d="M241.1 120h.6v.2h-.6zM242.3 120h.6v.2h-.6zM243.5 120h.6v.2h-.6zM244.7 120h.6v.2h-.6zM245.9 120h.6v.2h-.6z" fill="#1f2937"/>
<circle cx="255.4" cy="119.1" r=".59" fill="#fff"/>
<circle cx="255.4" cy="119.1" r=".59" fill="none" stroke="#1f2937" stroke-width=".26"/>
<circle cx="255.4" cy="127.1" r=".59" fill="#fff"/>
<g fill="none" stroke="#1f2937" stroke-width=".26">
<path d="M248.5 119.1h6.9M248.5 127.1h6.9"/>
<circle cx="255.4" cy="127.1" r=".59"/>
</g>
<path d="M247.5 120.7l1 6.4z" fill="#000"/>
<path d="M247.5 120.7l1 6.4" fill="none" stroke="#1f2937" stroke-width=".36"/>
<path d="M204.7 118.7h25" fill="none" stroke="#ea580c" stroke-width=".44"/>
<circle cx="223.7" cy="118.7" r=".79" fill="#ea580c"/>
<path d="M223.7 118.7v4.8" fill="none" stroke="#ea580c" stroke-width=".44"/>
<path d="M222.6 123.5h2.3v6.3h-2.3z" fill="#fff"/>
<path d="M222.6 123.5h2.3v6.3h-2.3z" fill="none" stroke="#1f2937" stroke-width=".32"/>
<path d="M223.7 129.8v4.8" fill="none" stroke="#111827" stroke-width=".44"/>
<path d="M222 136.6h3.5M222.6 137.3h2.3M223.2 138.1h1M223.7 134.6v2" fill="none" stroke="#111827" stroke-width=".4"/>
<path d="M204.7 121.9h13.1v24.5h12.3" fill="none" stroke="#78716c" stroke-width=".44"/>
<path d="M230.1 143.3h4.3v6.3h-4.3z" fill="#fff"/>
<path d="M230.1 143.3h4.3v6.3h-4.3z" fill="none" stroke="#1f2937" stroke-width=".32"/>
<path d="M234.4 143.3l4-2.4v11.1l-4-2.4z" fill="#e7e5e4"/>
<path d="M234.4 143.3l4-2.4v11.1l-4-2.4z" fill="none" stroke="#1f2937" stroke-width=".32"/>
<path d="M238.4 146.4h5.1" fill="none" stroke="#111827" stroke-width=".44"/>
<path d="M241.7 148.4h3.6M242.3 149.2h2.4M243 150h1M243.5 146.4v2" fill="none" stroke="#111827" stroke-width=".4"/>
<path d="M16.2 160.5l.6-.2h7.5a.79 .79 0 0 1 .8 .8v21.4a.79 .79 0 0 1-.8 .7h-7.5a.79 .79 0 0 1-.8-.7v-21.4z" fill="#f1f5f9"/>
<path d="M16.2 160.5l.6-.2h7.5a.79 .79 0 0 1 .8 .8v21.4a.79 .79 0 0 1-.8 .7h-7.5a.79 .79 0 0 1-.8-.7v-21.4z" fill="none" stroke="#1f2937" stroke-width=".32"/>
<circle cx="23.1" cy="164.3" r=".89" fill="#fff"/>
<circle cx="23.1" cy="164.3" r=".89" fill="none" stroke="#1f2937" stroke-width=".3"/>
<circle cx="23.1" cy="172.2" r=".89" fill="#fff"/>
<circle cx="23.1" cy="172.2" r=".89" fill="none" stroke="#1f2937" stroke-width=".3"/>
<circle cx="23.1" cy="180.1" r=".89" fill="#fff"/>
<circle cx="23.1" cy="180.1" r=".89" fill="none" stroke="#1f2937" stroke-width=".3"/>
<path d="M23.9 164.3h7.5" fill="none" stroke="#8b4513" stroke-width=".44"/>
<circle cx="31.4" cy="164.3" r=".49" fill="#1f2937"/>
<path d="M31.4 164.3l4.8-2.4z" fill="#000"/>
<path d="M36.2 161.9l-4.8 2.4" fill="none" stroke="#1f2937" stroke-width=".4"/>
<circle cx="36.2" cy="164.3" r=".49" fill="#1f2937"/>
<path d="M36.2 164.3h7.5" fill="none" stroke="#8b4513" stroke-width=".44"/>
<path d="M23.9 172.2h7.5" fill="none" stroke="#1e40af" stroke-width=".44"/>
<circle cx="31.4" cy="172.2" r=".49" fill="#1f2937"/>
<path d="M31.4 172.2l4.8-2.4z" fill="#000"/>
<path d="M36.2 169.8l-4.8 2.4" fill="none" stroke="#1f2937" stroke-width=".4"/>
<circle cx="36.2" cy="172.2" r=".49" fill="#1f2937"/>
<path d="M36.2 172.2h7.5" fill="none" stroke="#1e40af" stroke-width=".44"/>
<path d="M33.7 163.1h.2v.8h-.2zM33.7 164.4h.2v.8h-.2zM33.7 165.8h.2v.8h-.2zM33.7 167.2h.2v.8h-.2zM33.7 168.6h.2v.8h-.2zM33.7 170h.2v.8h-.2z" fill="#1f2937"/>
<path d="M43.7 164.3h4.3" fill="none" stroke="#8b4513" stroke-width=".44"/>
<path d="M48 163.1h7.2v2.3h-7.2z" fill="#fff"/>
<path d="M48 163.1h7.2v2.3h-7.2z" fill="none" stroke="#1f2937" stroke-width=".32"/>
<path d="M48 164.3h7.2" fill="none" stroke="#1f2937" stroke-width=".24"/>
<path d="M255.4 119.1h21.8v17.8M255.4 127.1h4.9v37.2h-205.1" fill="none" stroke="#8b4513" stroke-width=".44"/>
<path d="M277.2 143.9v28.3h-233.5" fill="none" stroke="#1e40af" stroke-width=".44"/>
<path d="M283.5 140.5h2v39.6h-261.6" fill="none" stroke="#65a30d" stroke-width=".44"/>
<path d="M272.4 133.3h1v.2h-1zM274 133.3h1v.2h-1zM275.6 133.3h1v.2h-1zM277.2 133.3h.9v.2h-.9zM278.7 133.3h1v.2h-1zM280.3 133.3h1v.2h-1zM281.9 133.3h1v.2h-1zM283.4 133.4h.2v1h-.2zM283.4 135h.2v1h-.2zM283.4 136.6h.2v.9h-.2zM283.4 138.1h.2v1h-.2zM283.4 139.7h.2v1h-.2zM283.4 141.3h.2v1h-.2zM283.4 142.9h.2v1h-.2zM283.4 144.5h.2v1h-.2zM283.4 146h.2v1h-.2zM282.5 147.5h1v.2h-1zM280.9 147.5h1v.2h-1zM279.3 147.5h1v.2h-1zM277.8 147.5h.9v.2h-.9zM276.2 147.5h1v.2h-1zM274.6 147.5h1v.2h-1zM273 147.5h1v.2h-1zM271.4 147.5h1v.2h-1zM270.7 146.6h.2v1h-.2zM270.7 145.1h.2v.9h-.2zM270.7 143.5h.2v1h-.2zM270.7 141.9h.2v1h-.2zM270.7 140.3h.2v1h-.2zM270.7 138.7h.2v1h-.2zM270.7 137.1h.2v1h-.2zM270.7 135.6h.2v1h-.2zM270.7 134h.2v1h-.2zM270.8 133.3h1v.2h-1z" fill="#64748b"/>
<circle cx="277.2" cy="140.5" r="3.4" fill="#fffbeb"/>
<circle cx="277.2" cy="140.5" r="3.4" fill="none" stroke="#1f2937" stroke-width=".36"/>
<path d="M274.8 138.2l4.7 4.7zM274.8 142.9l4.7-4.7z" fill="#000"/>
<path d="M274.8 138.2l4.7 4.7M279.5 138.2l-4.7 4.7" fill="none" stroke="#1f2937" stroke-width=".32"/>
<path d="M89.5 146.8l.9-.4h39.2a1.19 1.19 0 0 1 1.1 1.2v9.9a1.19 1.19 0 0 1-1.1 1.2h-39.2a1.19 1.19 0 0 1-1.2-1.2v-9.9z" fill="#f8fafc"/>
<path d="M89.5 146.8l.9-.4h39.2a1.19 1.19 0 0 1 1.1 1.2v9.9a1.19 1.19 0 0 1-1.1 1.2h-39.2a1.19 1.19 0 0 1-1.2-1.2v-9.9z" fill="none" stroke="#1f2937" stroke-width=".32"/>
<circle cx="105" cy="146.4" r=".59" fill="#fff"/>
<circle cx="105" cy="146.4" r=".59" fill="none" stroke="#1f2937" stroke-width=".26"/>
<circle cx="112.9" cy="146.4" r=".59" fill="#fff"/>
<circle cx="112.9" cy="146.4" r=".59" fill="none" stroke="#1f2937" stroke-width=".26"/>
<circle cx="95.1" cy="158.7" r=".59" fill="#fff"/>
<circle cx="95.1" cy="158.7" r=".59" fill="none" stroke="#1f2937" stroke-width=".26"/>
<circle cx="101.1" cy="158.7" r=".59" fill="#fff"/>
<circle cx="101.1" cy="158.7" r=".59" fill="none" stroke="#1f2937" stroke-width=".26"/>
<path d="M105 137.7v8.7" fill="none" stroke="#dc2626" stroke-width=".44"/>
<path d="M112.9 137.7v8.7" fill="none" stroke="#111827" stroke-width=".44"/>
<path d="M95.1 158.7v5.6" fill="none" stroke="#8b4513" stroke-width=".44"/>
<circle cx="95.1" cy="164.3" r=".79" fill="#8b4513"/>
<path d="M101.1 158.7v13.5" fill="none" stroke="#fff" stroke-width="1.6" stroke-linecap="butt"/>
<path d="M101.1 158.7v13.5" fill="none" stroke="#1e40af" stroke-width=".44"/>
<circle cx="101.1" cy="172.2" r=".79" fill="#1e40af"/>
<path d="M14.8 67.6l.8-.3h57a1.19 1.19 0 0 1 1.2 1.2v62.9a1.19 1.19 0 0 1-1.2 1.2h-57a1.19 1.19 0 0 1-1.2-1.2v-62.9z" fill="#fafafa"/>
<path d="M14.8 67.6l.8-.3h57a1.19 1.19 0 0 1 1.2 1.2v62.9a1.19 1.19 0 0 1-1.2 1.2h-57a1.19 1.19 0 0 1-1.2-1.2v-62.9z" fill="none" stroke="#cbd5e1" stroke-width=".2"/>
<path d="M17.2 76h5.9" fill="none" stroke="#2563eb" stroke-width=".63" stroke-linecap="butt"/>
<path d="M17.2 79.8h5.9" fill="none" stroke="#0891b2" stroke-width=".63" stroke-linecap="butt"/>
<path d="M17.2 83.5h5.9" fill="none" stroke="#7c3aed" stroke-width=".63" stroke-linecap="butt"/>
<path d="M17.2 87.3h5.9" fill="none" stroke="#16a34a" stroke-width=".63" stroke-linecap="butt"/>
<path d="M17.2 91h5.9" fill="none" stroke="#ca8a04" stroke-width=".63" stroke-linecap="butt"/>
<path d="M17.2 94.8h5.9" fill="none" stroke="#c026d3" stroke-width=".63" stroke-linecap="butt"/>
<path d="M17.2 98.6h5.9" fill="none" stroke="#db2777" stroke-width=".63" stroke-linecap="butt"/>
<path d="M17.2 102.3h5.9" fill="none" stroke="#ea580c" stroke-width=".63" stroke-linecap="butt"/>
<path d="M17.2 106.1h5.9" fill="none" stroke="#78716c" stroke-width=".63" stroke-linecap="butt"/>
<path d="M17.2 109.8h5.9" fill="none" stroke="#dc2626" stroke-width=".63" stroke-linecap="butt"/>
<path d="M17.2 113.6h5.9" fill="none" stroke="#111827" stroke-width=".63" stroke-linecap="butt"/>
<path d="M17.2 117.4h5.9" fill="none" stroke="#8b4513" stroke-width=".63" stroke-linecap="butt"/>
<path d="M17.2 121.1h5.9" fill="none" stroke="#1e40af" stroke-width=".63" stroke-linecap="butt"/>
<path d="M17.2 124.9h5.9" fill="none" stroke="#65a30d" stroke-width=".63" stroke-linecap="butt"/>
<path d="M196 182.8h89.5v9.9h-89.5z" fill="#fff"/>
<path d="M196 182.8h89.5v9.9h-89.5z" fill="none" stroke="#1f2937" stroke-width=".24"/>
<path d="M255.4 182.8v9.9M255.4 187.8h30.1" fill="none" stroke="#1f2937" stroke-width=".2"/>
<text font-size="4.2" fill="#ef4444" x="157.7" y="34.3">010.0</text>
<text font-size="4" fill="#00878f" x="111.8" y="91">ARDUINO MEGA 2560</text>
<text font-size="2.8" fill="#1f2937" x="198" y="187">R080 Timer — Schema elettrico</text>
<g font-size="2.6" fill="#334155">
<text x="248.5" y="77.8">1</text>
<text x="254.9" y="77.8">2</text>
<text x="261.2" y="77.8">3</text>
<text x="267.4" y="77.8">A</text>
<text x="248.5" y="86.9">4</text>
<text x="254.9" y="86.9">5</text>
<text x="261.2" y="86.9">6</text>
<text x="267.4" y="86.9">B</text>
<text x="248.5" y="96">7</text>
<text x="254.9" y="96">8</text>
<text x="261.2" y="96">9</text>
<text x="267.4" y="96">C</text>
<text x="248.6" y="105.1">*</text>
<text x="254.9" y="105.1">0</text>
<text x="261.1" y="105.1">#</text>
<text x="267.3" y="105.1">D</text>
</g>
<g font-size="2.4" fill="#1f2937">
<text x="16.8" y="71.7">Legenda colori dei fi li</text>
<text x="230.6" y="146">+</text>
</g>
<text font-size="2.4" fill="#00878f" x="131.2" y="95">A1</text>
<g font-size="2.2" fill="#1f2937">
<text x="182.2" y="17.8">ENC2 Encoder Precisione</text>
<text x="69.4" y="22.6">ENC1 Encoder Modalità</text>
<text x="144.6" y="23.8">U2</text>
<text x="148.9" y="23.8">7 segmenti seriale</text>
<text x="223.7" y="22.6">U1 LCD Waveshare 1602 RGB (I²C)</text>
<text x="109" y="33.7">S2</text>
<text x="113.3" y="33.7">Pulsante principale (NA)</text>
<text x="227.7" y="68.5">U3 Tastierino 4×4</text>
<text x="229.7" y="113.6">K1</text>
<text x="234" y="113.6">Modulo relè 5 V</text>
<text x="116.9" y="145.3">PS1</text>
<text x="122.6" y="145.3">Alimentatore AC/DC 230 V~ → 5 V⎓</text>
<text x="230.1" y="154.8">BZ1</text>
<text x="235.6" y="154.8">Buzzer passivo</text>
<text x="273.1" y="151.6">E1</text>
<text x="16" y="158.7">X1</text>
<text x="20.3" y="158.7">Rete 230 V~ 50 Hz</text>
<text x="50.4" y="161.5">F1</text>
<text x="29.4" y="176.9">S1</text>
</g>
<text font-size="2.2" fill="#e5e7eb" x="136.8" y="113.2">ATmega2560</text>
<text font-size="2.2" fill="#8b4513" x="18.1" y="165">L</text>
<text font-size="2.2" fill="#1e40af" x="17.9" y="173">N</text>
<text font-size="2.2" fill="#65a30d" x="17.5" y="180.9">PE</text>
<g font-size="2.1" fill="#1f2937">
<text x="25.1" y="76.8">ENC1 encoder Modalità</text>
<text x="25.1" y="80.6">ENC2 encoder Precisione</text>
<text x="25.1" y="84.3">S2 pulsante principale</text>
<text x="25.1" y="88.1">U2 display 7 segmenti</text>
<text x="25.1" y="91.8">U1 LCD I²C</text>
<text x="25.1" y="95.6">U3 tastierino, righe</text>
<text x="25.1" y="99.3">U3 tastierino, colonne</text>
<text x="25.1" y="103.1">K1 comando relè</text>
<text x="25.1" y="106.9">BZ1 buzzer</text>
<text x="25.1" y="110.6">+5 V</text>
<text x="25.1" y="114.4">GND (massa)</text>
<text x="25.1" y="118.1">230 V fase L</text>
<text x="25.1" y="121.9">230 V neutro N</text>
<text x="25.1" y="125.7">terra di protezione PE</text>
</g>
<text font-size="2.1" fill="#475569" x="198" y="190.8">Arduino Mega 2560 R3 · fi rmware 2.1.0</text>
<g font-size="2" fill="#334155">
<text x="79.1" y="80.2">US</text>
<text x="81.7" y="80.2">B-B</text>
</g>
<g font-size="2" fill="#fff">
<text x="80.3" y="129.4">D</text>
<text x="81.8" y="129.4">C</text>
</g>
<g font-size="2" fill="#1f2937">
<text x="225.9" y="126.3">R1</text>
<text x="225.9" y="128.6">10 k</text>
<text x="229.7" y="128.6">Ω</text>
<text x="267.5" y="154.4">lampada</text>
<text x="264" y="156.9">ingranditore</text>
<text x="47.4" y="169">fusibile T</text>
<text x="33.4" y="176.9">interruttore bipolare</text>
<text x="257.4" y="186.2">Data: 08/11/2026</text>
<text x="257.4" y="191.2">Foglio 1 / 2 · Rev. A</text>
</g>
<text font-size="2" fill="#475569" x="99.8" y="153.8">≥ 1 A (consigliato 2 A)</text>
<text font-size="2" fill="#8b4513" x="60.5" y="163.1">L</text>
<text font-size="2" fill="#1e40af" x="60.5" y="171">N</text>
<text font-size="2" fill="#65a30d" x="60.5" y="178.9">PE</text>
<g font-size="1.9" fill="#dc2626">
<text x="185.4" y="21">+5V</text>
<text x="62.8" y="26.9">+5V</text>
<text x="149.2" y="36.4">+5V</text>
<text x="276.5" y="37.8">+5V</text>
</g>
<g font-size="1.9" fill="#1f2937">
<text x="95.7" y="26.5">SW</text>
<text x="186.6" y="26.5">+</text>
<text x="70.8" y="30.4">+</text>
<text x="70.8" y="41.3">GND</text>
<text x="155.9" y="39.9">VCC</text>
<text x="206.2" y="38.3">GND</text>
<text x="268.3" y="41.3">VCC</text>
<text x="83.5" y="44.2">CLK</text>
<text x="91.9" y="44.2">DT</text>
<text x="155.9" y="44.6">GND</text>
<text x="163.1" y="46.1">RX</text>
<text x="184.7" y="44.2">SW</text>
<text x="192.8" y="44.2">DT</text>
<text x="200.2" y="44.2">CLK</text>
<text x="225.9" y="46.1">SDA</text>
<text x="234" y="46.1">SCL</text>
<text x="267.5" y="45.8">GND</text>
<text x="229.1" y="74.3">R4</text>
<text x="229.1" y="79.1">R3</text>
<text x="229.1" y="83.8">R2</text>
<text x="229.1" y="88.6">R1</text>
<text x="229.1" y="93.3">C4</text>
<text x="229.1" y="98.1">C3</text>
<text x="229.1" y="102.8">C2</text>
<text x="229.1" y="107.6">C1</text>
<text x="231.1" y="119.4">IN</text>
<text x="251" y="119.8">NO</text>
<text x="232.8" y="130.4">VCC</text>
<text x="240.4" y="130.4">GND</text>
<text x="249.6" y="127.7">COM</text>
<text x="103.3" y="149.2">+5V</text>
<text x="110.8" y="149.2">GND</text>
<text x="94.6" y="157.3">L</text>
<text x="100.3" y="157.3">N</text>
</g>
<text font-size="1.9" fill="#9ca3af" x="140.3" y="116.4">16 MHz</text>
<text font-size="1.9" fill="#8b4513" x="260.9" y="117.9">L commutata</text>
<g font-size="1.9" fill="#475569">
<text x="16.8" y="129.8">Tutti i simboli +5V e GND sono lo stesso</text>
<text x="16.8" y="132.4">nodo: +5V e GND di PS1, pin 5V/GND di A1.</text>
</g>
<text font-size="1.9" fill="#fff" x="232.9" y="137.3">+5V</text>
<text font-size="1.9" fill="#64748b" x="14.4" y="191.2">Disegno simbolico: le posizioni dei pin seguono la serigrafi a del Mega, verifi care sempre sulla scheda.</text>
<text font-size="1.8" fill="#475569" x="236.9" y="41.2">testo 0x3E · retroillum. 0x60</text>
<g font-size="1.8" fill="#1f2937">
<text x="85.9" y="75" transform="rotate(-90 85.9 75)">S</text>
<text x="85.9" y="74" transform="rotate(-90 85.9 74)">CL</text>
<text x="89.9" y="75.3" transform="rotate(-90 89.9 75.3)">SDA</text>
<text x="93.8" y="76.2" transform="rotate(-90 93.8 76.2)">AREF</text>
<text x="97.8" y="75.9" transform="rotate(-90 97.8 75.9)">GND</text>
<text x="101.8" y="73.9" transform="rotate(-90 101.8 73.9)">13</text>
<text x="105.7" y="73.9" transform="rotate(-90 105.7 73.9)">12</text>
<text x="109.7" y="73.9" transform="rotate(-90 109.7 73.9)">11</text>
<text x="113.6" y="73.9" transform="rotate(-90 113.6 73.9)">10</text>
<text x="117.6" y="72.9" transform="rotate(-90 117.6 72.9)">9</text>
<text x="121.5" y="72.9" transform="rotate(-90 121.5 72.9)">8</text>
<text x="129.5" y="72.9" transform="rotate(-90 129.5 72.9)">7</text>
<text x="133.4" y="72.9" transform="rotate(-90 133.4 72.9)">6</text>
<text x="137.4" y="72.9" transform="rotate(-90 137.4 72.9)">5</text>
<text x="141.3" y="72.9" transform="rotate(-90 141.3 72.9)">4</text>
<text x="145.3" y="72.9" transform="rotate(-90 145.3 72.9)">3</text>
<text x="149.2" y="72.9" transform="rotate(-90 149.2 72.9)">2</text>
<text x="153.2" y="72.9" transform="rotate(-90 153.2 72.9)">1</text>
<text x="157.2" y="72.9" transform="rotate(-90 157.2 72.9)">0</text>
<text x="165.1" y="73.9" transform="rotate(-90 165.1 73.9)">14</text>
<text x="169" y="73.9" transform="rotate(-90 169 73.9)">15</text>
<text x="173" y="73.9" transform="rotate(-90 173 73.9)">16</text>
<text x="176.9" y="73.9" transform="rotate(-90 176.9 73.9)">17</text>
<text x="180.9" y="73.9" transform="rotate(-90 180.9 73.9)">18</text>
<text x="184.9" y="73.9" transform="rotate(-90 184.9 73.9)">19</text>
<text x="188.8" y="73.9" transform="rotate(-90 188.8 73.9)">20</text>
<text x="192.8" y="73.9" transform="rotate(-90 192.8 73.9)">21</text>
<text x="189.9" y="78.3">5V</text>
<text x="190" y="81.4">22</text>
<text x="200.6" y="78.3">5V</text>
<text x="200.7" y="81.4">23</text>
<text x="190" y="84.6">24</text>
<text x="190" y="87.8">26</text>
<text x="200.7" y="84.6">25</text>
<text x="200.7" y="87.8">27</text>
<text x="190" y="90.9">28</text>
<text x="190" y="94.1">30</text>
<text x="200.7" y="90.9">29</text>
<text x="200.7" y="94.1">31</text>
<text x="190" y="97.3">32</text>
<text x="190" y="100.4">34</text>
<text x="200.7" y="97.3">33</text>
<text x="200.7" y="100.4">35</text>
<text x="190" y="103.6">36</text>
<text x="190" y="106.8">38</text>
<text x="200.7" y="103.6">37</text>
<text x="200.7" y="106.8">39</text>
<text x="190" y="109.9">40</text>
<text x="190" y="113.1">42</text>
<text x="200.7" y="109.9">41</text>
<text x="200.7" y="113.1">43</text>
<text x="190" y="116.3">44</text>
<text x="190" y="119.4">46</text>
<text x="200.7" y="116.3">45</text>
<text x="200.7" y="119.4">47</text>
<text x="190" y="122.6">48</text>
<text x="190" y="125.8">50</text>
<text x="200.7" y="122.6">49</text>
<text x="200.7" y="125.8">51</text>
<text x="190" y="128.9">52</text>
<text x="200.7" y="128.9">53</text>
<text x="89.9" y="135.2" transform="rotate(-90 89.9 135.2)">NC</text>
<text x="93.8" y="135.2" transform="rotate(-90 93.8 135.2)">IOREF</text>
<text x="97.8" y="135.2" transform="rotate(-90 97.8 135.2)">RESET</text>
<text x="101.8" y="135.2" transform="rotate(-90 101.8 135.2)">3V3</text>
<text x="105.7" y="135.2" transform="rotate(-90 105.7 135.2)">5V</text>
<text x="109.7" y="135.2" transform="rotate(-90 109.7 135.2)">GND</text>
<text x="113.6" y="135.2" transform="rotate(-90 113.6 135.2)">GND</text>
<text x="117.6" y="135.2" transform="rotate(-90 117.6 135.2)">VIN</text>
<text x="123.5" y="135.2" transform="rotate(-90 123.5 135.2)">A0</text>
<text x="127.5" y="135.2" transform="rotate(-90 127.5 135.2)">A1</text>
<text x="131.4" y="135.2" transform="rotate(-90 131.4 135.2)">A2</text>
<text x="135.4" y="135.2" transform="rotate(-90 135.4 135.2)">A3</text>
<text x="139.4" y="135.2" transform="rotate(-90 139.4 135.2)">A4</text>
<text x="143.3" y="135.2" transform="rotate(-90 143.3 135.2)">A5</text>
<text x="147.3" y="135.2" transform="rotate(-90 147.3 135.2)">A6</text>
<text x="151.2" y="135.2" transform="rotate(-90 151.2 135.2)">A7</text>
<text x="157.2" y="135.2" transform="rotate(-90 157.2 135.2)">A8</text>
<text x="161.1" y="135.2" transform="rotate(-90 161.1 135.2)">A9</text>
<text x="165.1" y="135.2" transform="rotate(-90 165.1 135.2)">A10</text>
<text x="169" y="135.2" transform="rotate(-90 169 135.2)">A11</text>
<text x="173" y="135.2" transform="rotate(-90 173 135.2)">A12</text>
<text x="176.9" y="135.2" transform="rotate(-90 176.9 135.2)">A13</text>
<text x="180.9" y="135.2" transform="rotate(-90 180.9 135.2)">A14</text>
<text x="184.9" y="135.2" transform="rotate(-90 184.9 135.2)">A15</text>
<text x="188" y="132.1">GND</text>
<text x="198.7" y="132.1">GND</text>
</g>
<g font-size="1.8" fill="#5f7f82">
<text x="96.4" y="79.6">DIGITAL / PWM</text>
<text x="140.4" y="79.6">PWM</text>
<text x="170.1" y="79.6">COMMUNICATION</text>
<text x="99.8" y="129">POWER</text>
<text x="148.4" y="129">ANALOG IN</text>
</g>
<g font-size="1.7" fill="#64748b">
<text x="276.6" y="132.2">c</text>
<text x="277.4" y="132.2">arcassa</text>
</g>
<text font-size="1.6" fill="#5f7f82" x="196.2" y="75.6">DIGITAL</text>
<g font-size="1.6" fill="#64748b">
<text x="78.2" y="135.6">non</text>
<text x="81.3" y="135.6">usato</text>
</g>
</svg>
